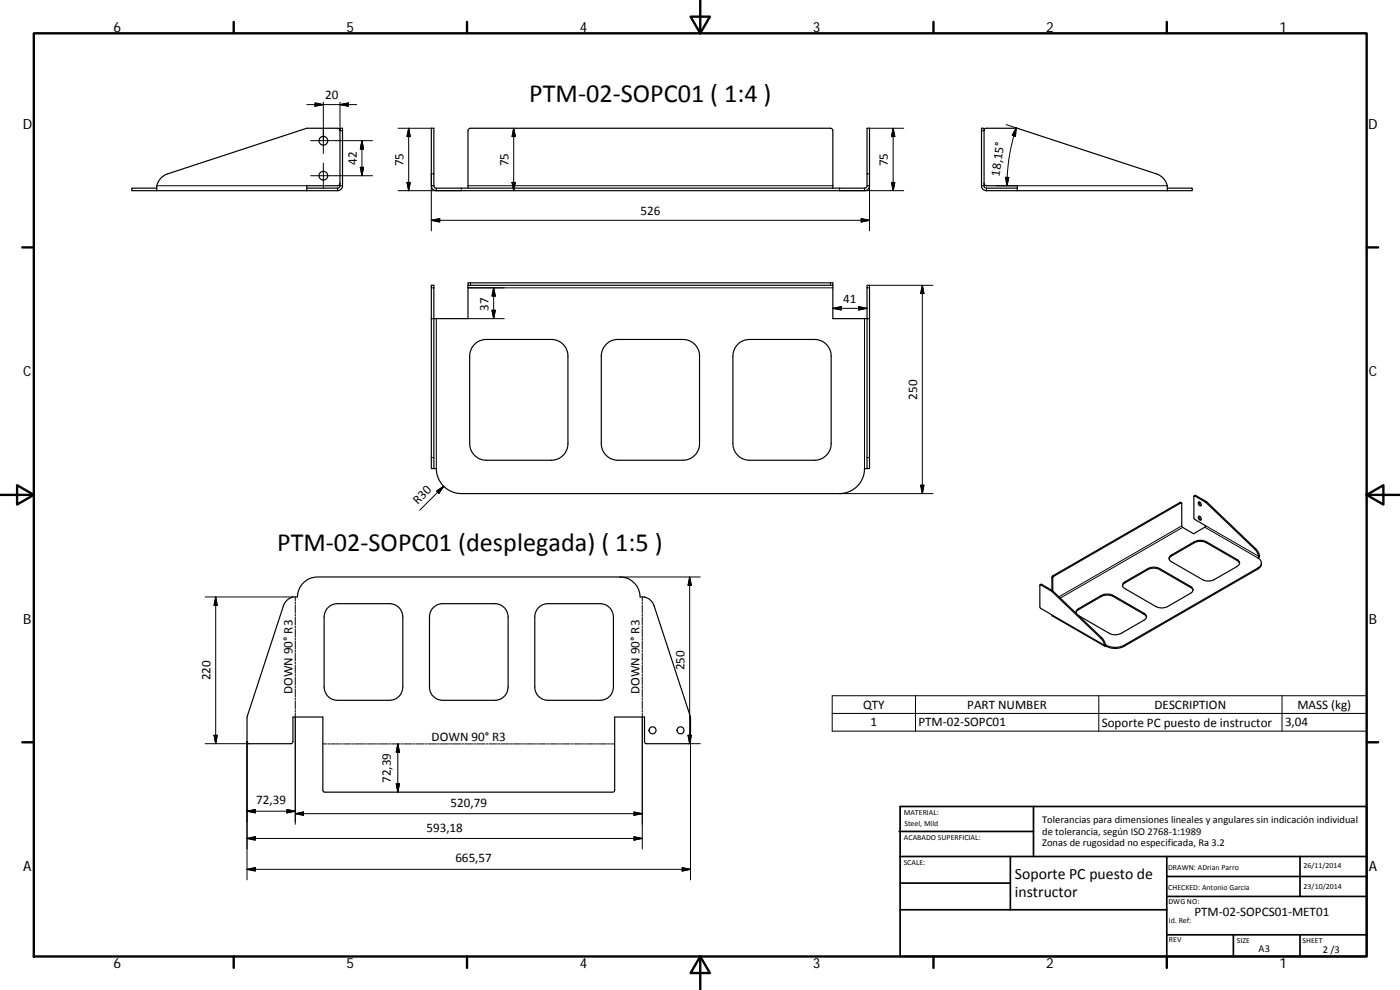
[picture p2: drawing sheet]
<svg xmlns="http://www.w3.org/2000/svg" width="420mm" height="297mm" viewBox="0 0 420 297" stroke-linecap="round" stroke-linejoin="round" font-family="sans-serif">
<g fill="none" stroke="#000" stroke-width=".36">
<path d="M102 39.2l-.2-.5-.5-.2h-9.2l-41.8 13.7a4.7 4.7 0 0 0-3.3 5M102 39.2l-.1 16.9-.6 .4h-9.2M102 39.2v-.7h.8v17.2a1.48 1.48 0 0 1-1.5 1.5h-54.3M129.4 38.5h.8v17.2h-.8zM260.2 38.5h.8v17.2h-.8zM295.3 39.2l.2-.5 .6-.2h9.2l41.7 13.7a4.6 4.6 0 0 1 3.3 5M295.3 39.2v-.7h-.7v17.2a1.45 1.45 0 0 0 1.5 1.5h54.2M295.3 39.2l.1 16.9 .7 .4h9.2M47 56.5h-7.5v.7h7.5M102 55l-.2 .5-.5 .2h-9.2v1.5M129.4 55.7a1.48 1.48 0 0 0 1.5 1.5M130.2 55.7l.2 .6 .5 .2"/>
<path d="M140.5 56.5v-17.3l.2-.5 .5-.2h108.2l.3 .2 .2 .5v17.3M259.4 56.5h-128.5v.7M259.4 56.5v.7h-128.5M260.2 55.7l-.2 .6-.6 .2M261 55.7a1.45 1.45 0 0 1-1.6 1.5M295.3 55l.2 .5 .6 .2h9.2v1.5M350.3 56.5h7.5v.7h-7.5M129.4 85.6h.8v55h-.8zM140.5 85.6v10h-11.1M140.5 84.9h109.4v.7h-109.4zM249.9 85.6v10h11.1M260.2 85.6h.8v55h-.8z"/>
<path d="M142.2 103.5a5 5 0 0 1 3.8-1.6h19.4a5 5 0 0 1 5 4.9v26.3a5 5 0 0 1-5 5h-19.4a5 5 0 0 1-5-5v-26.8l.4-1.5zM182.1 103.1l1.3-.8 1.5-.4h20.1a5 5 0 0 1 4.9 4.9v26.3a5 5 0 0 1-4.9 5h-19.5a5 5 0 0 1-5-5v-26.3a5 5 0 0 1 1.6-3.7zM221.6 103.1l1.3-.8 1.5-.4h20.1a5 5 0 0 1 4.9 4.9v26.3a5 5 0 0 1-4.9 5h-19.5a5 5 0 0 1-5-5v-26.3a5.2 5.2 0 0 1 1.6-3.7zM130.2 140.6h.7a7.6 7.6 0 0 0 7.6 7.5h113.5a7.5 7.5 0 0 0 7.4-7.5h.8M354.6 150.9l-.5-.2-38.2 22.1-.2 .4v3.9M358.4 148.8l.4-.1 3.3 1.8M359.7 150.7a.67 .67 0 0 1 .7 .3 .67 .67 0 0 1-.1 .8 .84 .84 0 0 1-.6-1.1zM359.7 155a.67 .67 0 0 1 .7 .3 .67 .67 0 0 1-.1 .8 .84 .84 0 0 1-.6-1.1zM359.9 150.6a.9 .9 0 0 0 .6 1.1M359.9 154.9a.9 .9 0 0 0 .6 1M361.8 150.7l14.8 14.1 .6 .8 .6 1.3 .2-.1M361.8 150.7l-3.4-1.9v6.8l3.4 2.3-3.6 2.2-3.5-2.2v-7h-.3l-38.2 22-.3 .5v3.9"/>
<path d="M362.1 150.5l14.7 14.1 .9 1.2 .3 1M362.1 150.5l-.3 .2M91 174.9a5.8 5.8 0 0 1 4.3-1.8h90.8a6 6 0 0 1 6 6 3.8 3.8 0 0 1 4.2 2.7l10.9 33.3v7.6l-.6 .4h-12.8l-.4-.6v-7.4h-8.9v22l-.1 .3-.5 .3h-86.6l-.4-.6v-22h-9v7.4l-.4 .6h-12.8l-.5-.4-.1-7.6 11-33.3a4.1 4.1 0 0 1 2.8-2.7h1.4a6.1 6.1 0 0 1 1.7-4.2zM312.1 175.5l.5-.2 3.3 1.9M315.6 177.4l-3.3-1.9h-.2v6.6l.1 .4 3.4 1.9 .2 .4 15.9 9.2M315.6 177.4l14.8 14.1 .6 .8 .5 1.3 .3-.1M315.9 177.2l-.3 .2M315.9 177.2l15 14.4 .9 1.9M336.9 175.8l.5-.8 7.1-4.1a3.9 3.9 0 0 1 3.5 0l9.6 5.5 .4 .7M337.2 174.9l7.3-4.3a3.9 3.9 0 0 1 3.5 0l9.3 5.4a1.07 1.07 0 0 1 .7 1 1.07 1.07 0 0 1-.7 1l-6.9 4a4 4 0 0 1-3.5 0l-9.3-5.4a1.03 1.03 0 0 1-.4-1.7zM350.8 167.7l.8-.9 6.9-4 .9-.3h1.4l1.2 .3 9.3 5.4 .7 .9M351.1 166.8l7.4-4.3a4.1 4.1 0 0 1 3.5 0l9.3 5.4a1.09 1.09 0 0 1 .7 1 1.09 1.09 0 0 1-.7 1l-6.9 4a3.9 3.9 0 0 1-3.5 0l-9.3-5.3a1.04 1.04 0 0 1-.5-1.8z"/>
<path d="M377.8 166.9l-.3 .5a1.63 1.63 0 0 1 1.1 1.5 1.63 1.63 0 0 1-1.1 1.6l-40.2 23.1a5.8 5.8 0 0 1-5.2 0v.3M378 166.8l-.3 .7M378.6 168.9a1.75 1.75 0 0 1-1.1 1.9l-40.2 23.1a5.8 5.8 0 0 1-5.2 0M98.3 182.5l1.1-.9 1.4-.5h16.1a4 4 0 0 1 4 4v21a4 4 0 0 1-4 4h-15.6a4.1 4.1 0 0 1-4-4v-21l.2-1.4zM129.9 182.5l1.1-.9 1.4-.5h16.1a4 4 0 0 1 4 4v21a4 4 0 0 1-4 4h-15.6a4 4 0 0 1-4-4v-21l.2-1.4zM161.5 182.5l1.1-.9 1.4-.5h16.1a4 4 0 0 1 4 4v21a4 4 0 0 1-4 4h-15.6a4 4 0 0 1-4-4v-21l.2-1.4zM322.9 183.8l.5-.7 7.1-4.1 .9-.4h1.4l1.3 .4 9.3 5.3 .7 .9M323 184.1l-.1-.7 .5-.6 7.1-4.2a4.1 4.1 0 0 1 3.6 0l9.3 5.4a1.06 1.06 0 0 1 .7 1 1.06 1.06 0 0 1-.7 1.1l-7.2 4.1a3.9 3.9 0 0 1-3.3-.2l-9.2-5.3M331.5 193.6l.2 .4 .4-.1M331.8 193.5l.3 .1"/>
<circle cx="97" cy="52.7" r="1.3"/>
<circle cx="97" cy="42.2" r="1.31"/>
<circle cx="195.8" cy="219.1" r="1.05"/>
<circle cx="204.2" cy="219.1" r="1.05"/>
</g>
<g fill="none" stroke="#000" stroke-width=".3">
<path d="M92.1 31.4h14.9M94.5 30.9l2.5 .5-2.5 .5zM97 30.6v15.5M102 30.6v8.6h.8M102 31.4l2.6-.5v1zM119.5 38.5h9.9M122.6 38.5v18.7M122.6 38.5l.5 2.5h-1zM154.2 38.5v18.7M154.2 38.5l.5 2.5h-1zM261 38.5h10.2M268 38.5v18.7"/>
<path d="M268 38.5l.6 2.5h-1zM294.6 39.2h.7M302 37.4l3.3 1.1M305 38.4a55.7 55.7 0 0 0-2.8 17.3M305 38.4l-.3 2.5-.9-.3zM47 55.7h45.1M93.2 42.2h18.6M93.2 52.7h18.6M97 48.9v7.6M101.3 56.5v.7M102 55.7h.8M108.1 50.2h1l-.5 2.5z"/>
<path d="M108.6 42.2v10.5M108.6 42.2l.5 2.5h-1zM122.1 54.7h1l-.5 2.5zM130.2 52.2h-.8v17.1M138.5 56.5v.7h-19M140.5 55.7h109.4M153.7 54.7h1l-.5 2.5zM252 56.5v.7h19.2M260.2 52.2h.8v17.1M267.6 54.7h1l-.6 2.5zM294.6 55.7h.7M296.1 56.5v.7"/>
<path d="M299 55.7h51.3M301.8 53.2h1l-.6 2.5zM129.4 66.1l2.6-.5v1zM129.4 66.1h131.6M258.5 65.6l2.5 .5-2.5 .5zM129.4 86.4h.8M130.9 95.6v45M140.5 86.4h109.4M140.5 95.6h10.8M141.2 84.9v.7M147.6 93.1h1.1l-.5 2.5zM148.2 86.4v9.2"/>
<path d="M148.2 86.4l.5 2.4h-1.1zM249.2 84.9v.7M249.9 92.5l2.6-.5v1zM249.9 92.5h10.3M257.7 92l2.5 .5-2.5 .5zM259.4 95.6v45M260.2 86.4h.8M261 85.6h19M276.8 85.6v62.5M276.8 85.6l.5 2.5h-1zM129.4 137.3h.8M260.2 137.3h.8"/>
<path d="M131 147.3l2.2-1.4-1.5 2.1zM133.2 145.9l-7.2 7.2M252 148.1h28M276.3 145.6h1l-.5 2.5zM354.1 150.7l.3 .2M354.7 157.8l-36.9 21.3M354.9 158.2l-36.7 21.3M358.8 148.7l-.2 .1M361.6 158.2l15.9 9.2M361.8 157.7l16 9.2M61.6 179.1h26.3M64.7 179.1v44"/>
<path d="M64.7 179.1l.5 2.5h-1zM88.6 179.1v1.2M186.1 173.1h24.1M192.8 179.1v1.2M207 173.1v50M207 173.1l.5 2.5h-1zM312.6 175.3l-.3 .2M315.7 173.2l.2 .2M315.9 172.8l.3 .1M330.5 178.6v.4M334.1 178.6v.4M337.6 174.6v.3"/>
<path d="M344.5 170.6v.3M348 170.6v.3M351.6 166.5v.3M357.3 176v.3M358.5 162.5v.3M362 162.5v.3M371.3 167.9v.3M376.8 164.6l-.2 .2M377.5 170.5v.3M88.6 180.6v.6M88.6 181.5v2.4M88.6 184.2v.6"/>
<path d="M88.6 185.1v2.4M88.6 187.8v.6M88.6 188.7v2.4M88.6 191.4v.6M88.6 192.3v2.4M88.6 195v.6M88.6 195.9v2.4M88.6 198.6v.6M88.6 199.5v2.4M192.8 180.6v.6M192.8 181.5v2.4M192.8 184.2v.6"/>
<path d="M192.8 185.1v2.4M192.8 187.8v.6M192.8 188.7v2.4M192.8 191.4v.6M192.8 192.3v2.4M192.8 195v.6M192.8 195.9v2.4M192.8 198.6v.6M192.8 199.5v2.4M315.6 184.4l15.9 9.2M323.6 182.6v.3M330.6 191.3l-.2 .2"/>
<path d="M331.8 193.5l.3 .1M337.3 193.6v.3M343.4 184v.3M88.6 202.2v.6M88.6 203.1v2.4M88.6 205.8v.6M88.6 206.7v2.4M88.6 209.4v.6M88.6 210.3v2.4M88.6 213v.6M88.6 213.9v33.4M192.8 202.2v.6"/>
<path d="M192.8 203.1v2.4M192.8 205.8v.6M192.8 206.7v2.4M192.8 209.4v.6M192.8 210.3v2.4M192.8 213v.6M192.8 213.9v40.8M249.8 208.7h160.4v10.7h-160.4zM249.8 214.1h160.4M274.8 208.7v10.7M329.8 208.7v10.7M384.8 208.7v10.7"/>
<path d="M61.6 223.1h13.1M64.2 220.6h1l-.5 2.5zM74.1 222.5v41.5M96.9 223.2h1.2M98.4 223.2h.6M99.3 223.2h2.4M102 223.2h.6M103 223.2h2.4M105.7 223.2h.6M106.6 223.2h2.5M109.4 223.2h.6M110.3 223.2h2.4"/>
<path d="M113 223.2h.6M113.9 223.2h2.4M116.6 223.2h.7M117.6 223.2h2.4M118.9 235.2h1l-.5 2.5zM119.4 223.2v14.5M119.4 223.2l.5 2.5h-1zM120.3 223.2h.6M121.2 223.2h2.4M123.9 223.2h.7M124.9 223.2h2.4M127.6 223.2h.6"/>
<path d="M128.5 223.2h2.4M131.3 223.2h.6M132.2 223.2h2.4M134.9 223.2h.6M135.8 223.2h2.4M138.5 223.2h.7M139.5 223.2h2.4M142.2 223.2h.6M143.1 223.2h2.5M145.9 223.2h.6M146.8 223.2h2.4M149.5 223.2h.6"/>
<path d="M150.4 223.2h2.5M153.2 223.2h.6M154.1 223.2h2.4M156.8 223.2h.6M157.7 223.2h2.4M160.4 223.2h.6M161.4 223.2h2.4M164.1 223.2h.6M165 223.2h2.5M167.8 223.2h.6M168.7 223.2h2.4M171.4 223.2h.6"/>
<path d="M172.3 223.2h2.4M175 223.2h.7M176 223.2h2.4M178.7 223.2h.6M179.6 223.2h2.5M182.4 223.2h.6M183.3 223.2h1.2M206.5 220.6h1l-.5 2.5zM206.6 223.1h3.6M207.2 223v41M74.1 243.4l2.5-.5v1zM74.1 251.6l2.5-.5v1z"/>
<path d="M74.1 243.4h14.5M74.1 251.6h118.7M86.1 242.9l2.5 .5-2.5 .5zM88.6 244.1l2.5-.5v1zM88.6 244.1h104.2M190.3 243.6l2.5 .5-2.5 .5zM190.3 251.1l2.5 .5-2.5 .5zM74.1 260.8l2.5-.5v1zM74.1 260.8h133.1M204.7 260.3l2.5 .5-2.5 .5z"/>
</g>
<g fill="none" stroke="#000" stroke-width=".71">
<path d="M10.1 10h400.1v277h-400.1zM70.1 6.6v3.4M140.2 6.6v3.4M207.3 5h5.8l-2.9 5zM210.2 0v10M280.2 6.6v3.4M350.2 6.6v3.4M6.7 74.2h3.4M410.2 74.2h3.4M.2 148.5h9.9M5.1 145.6l5 2.9-5 2.9zM410.2 148.5l5-2.9v5.8z"/>
<path d="M410.2 148.5h9.9M6.7 222.7h3.4M410.2 222.7h3.4M70.1 287v3.4M140.2 287v3.4M210.2 287l2.9 5h-5.8zM210.2 287v10M280.2 287v3.4M350.2 287v3.4"/>
</g>
<g fill="none" stroke="#000" stroke-width=".51">
<path d="M269.8 249.5h40.4M270.1 257h140.1M270.1 242h140.1v45h-140.1zM303.2 257v16M310.2 242v15M350.2 257v30M390.2 257v12M270.1 273h80.1M270.1 265h33.1M350.2 269h60M350.2 263h60M350.2 280.5h60"/>
<path d="M370.2 280.5v6.5M390.2 280.5v6.5"/>
</g>
<g fill="#000" stroke="#000" stroke-width=".3">
<path d="M94.5 30.9l2.5 .5-2.5 .5zM102 31.4l2.6-.5v1zM108.1 50.2h1l-.5 2.5zM108.6 42.2l.5 2.5h-1zM122.1 54.7h1l-.5 2.5zM122.6 38.5l.5 2.5h-1zM153.7 54.7h1l-.5 2.5zM154.2 38.5l.5 2.5h-1zM267.6 54.7h1l-.6 2.5zM268 38.5l.6 2.5h-1zM301.8 53.2h1l-.6 2.5zM305 38.4l-.3 2.5-.9-.3z"/>
<path d="M129.4 66.1l2.6-.5v1zM258.5 65.6l2.5 .5-2.5 .5zM147.6 93.1h1.1l-.5 2.5zM148.2 86.4l.5 2.4h-1.1zM249.9 92.5l2.6-.5v1zM257.7 92l2.5 .5-2.5 .5zM276.8 85.6l.5 2.5h-1zM131 147.3l2.2-1.4-1.5 2.1zM276.3 145.6h1l-.5 2.5zM207 173.1l.5 2.5h-1zM64.7 179.1l.5 2.5h-1zM64.2 220.6h1l-.5 2.5z"/>
<path d="M118.9 235.2h1l-.5 2.5zM119.4 223.2l.5 2.5h-1zM206.5 220.6h1l-.5 2.5zM74.1 243.4l2.5-.5v1zM74.1 251.6l2.5-.5v1zM86.1 242.9l2.5 .5-2.5 .5zM88.6 244.1l2.5-.5v1zM190.3 243.6l2.5 .5-2.5 .5zM190.3 251.1l2.5 .5-2.5 .5zM74.1 260.8l2.5-.5v1zM204.7 260.3l2.5 .5-2.5 .5z"/>
</g>
<g font-size="7.9">
<text x="158.8" y="30.6">PTM‐02‐SOPC01 ( 1:4 )</text>
<text x="83.2" y="165.2">PTM‐02‐SOPC01 (desplegada) ( 1:5 )</text>
</g>
<g font-size="4.7">
<text x="304.6" y="263.9">Soporte PC puesto de</text>
<text x="304.6" y="269.3">instructor</text>
</g>
<g font-size="4.2">
<text x="34" y="9.6">6</text>
<text x="104" y="9.6">5</text>
<text x="174" y="9.6">4</text>
<text x="244" y="9.6">3</text>
<text x="314" y="9.6">2</text>
<text x="384" y="9.6">1</text>
<text x="6.8" y="38.7">D</text>
<text x="410.6" y="38.7">D</text>
<text x="7" y="112.9">C</text>
<text x="410.8" y="112.9">C</text>
<text x="7" y="187.1">B</text>
<text x="410.8" y="187.1">B</text>
<text x="7" y="261.3">A</text>
<text x="410.8" y="261.3">A</text>
<text x="34" y="290.4">6</text>
<text x="104" y="290.4">5</text>
<text x="174" y="290.4">4</text>
<text x="244" y="290.4">3</text>
<text x="314" y="290.4">2</text>
<text x="384" y="290.4">1</text>
</g>
<g font-size="3.9">
<text x="97.6" y="29.8">20</text>
<text x="107.1" y="49.5" transform="rotate(-90 107.1 49.5)">42</text>
<text x="121.1" y="49.9" transform="rotate(-90 121.1 49.9)">75</text>
<text x="152.6" y="49.9" transform="rotate(-90 152.6 49.9)">75</text>
<text x="266.5" y="49.9" transform="rotate(-90 266.5 49.9)">75</text>
<text x="299.9" y="53" transform="rotate(-82 299.9 53)">18,15°</text>
<text x="192.2" y="64.6">526</text>
<text x="146.6" y="93.3" transform="rotate(-90 146.6 93.3)">37</text>
<text x="253.1" y="91">41</text>
<text x="275.2" y="119.9" transform="rotate(-90 275.2 119.9)">250</text>
<text x="125.4" y="151.4" transform="rotate(-45 125.4 151.4)">R30</text>
<text x="205.4" y="201.1" transform="rotate(-90 205.4 201.1)">250</text>
<text x="63.2" y="204.1" transform="rotate(-90 63.2 204.1)">220</text>
<text x="87.8" y="208.3" transform="rotate(-90 87.8 208.3)">DOWN 90° R3</text>
<text x="192" y="208.3" transform="rotate(-90 192 208.3)">DOWN 90° R3</text>
<text x="259" y="212.7">QTY</text>
<text x="290.3" y="212.6">PART NUMBER</text>
<text x="346.5" y="212.7">DESCRIPTION</text>
<text x="389.3" y="212.8">MASS (kg)</text>
<text x="261.2" y="218">1</text>
<text x="275.6" y="218">PTM‐02‐SOPC01</text>
<text x="330.6" y="218.1">Soporte PC puesto de instructor</text>
<text x="385.6" y="218">3,04</text>
<text x="129.5" y="222.4">DOWN 90° R3</text>
<text x="117.3" y="234.9" transform="rotate(-90 117.3 234.9)">72,39</text>
<text x="76.9" y="241.3">72,39</text>
<text x="135.2" y="242">520,79</text>
<text x="128" y="249.5">593,18</text>
<text x="136.7" y="258.7">665,57</text>
<text x="358.5" y="274.9">PTM‐02‐SOPCS01‐MET01</text>
</g>
<g font-size="3.1">
<text x="312.8" y="246.8">Tolerancias para dimensiones lineales y angulares sin indicación individual</text>
<text x="312.8" y="250.4">de tolerancia, según ISO 2768‐1:1989</text>
<text x="312.8" y="254">Zonas de rugosidad no especificada, Ra 3.2</text>
<text x="377.7" y="285.6">A3</text>
<text x="397" y="285.9">2 /3</text>
</g>
<g font-size="2.4">
<text x="271.2" y="244.4">MATERIAL:</text>
<text x="271.3" y="251.9">ACABADO SUPERFICIAL:</text>
<text x="271.4" y="247.9">Steel, Mild</text>
<text x="271.2" y="259.7">SCALE:</text>
<text x="350.6" y="260.9">DRAWN: ADrian Parro</text>
<text x="391.2" y="260.6">26/11/2014</text>
<text x="350.6" y="267">CHECKED: Antonio Garcia</text>
<text x="391.2" y="266.6">23/10/2014</text>
<text x="350.7" y="271.4">DWG NO:</text>
<text x="350.8" y="276.8">Id. Ref:</text>
<text x="350.8" y="282.8">REV</text>
<text x="371.2" y="282.9">SIZE</text>
<text x="390.9" y="282.9">SHEET</text>
</g>
</svg>
